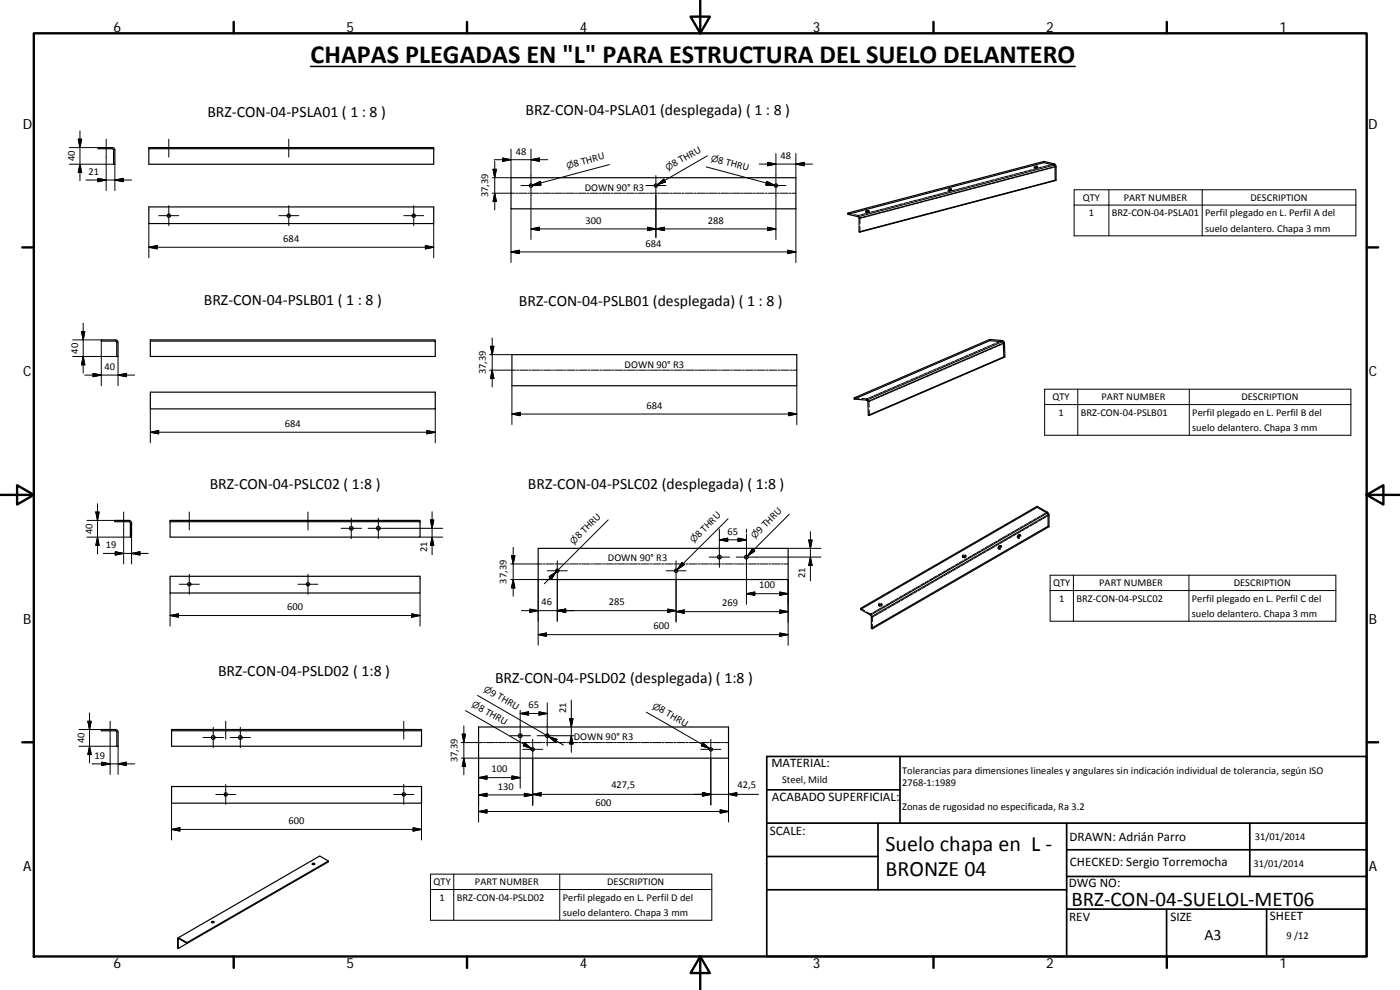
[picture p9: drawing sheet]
<svg xmlns="http://www.w3.org/2000/svg" width="420mm" height="297mm" viewBox="0 0 420 297" stroke-linecap="round" stroke-linejoin="round" font-family="sans-serif">
<g fill="none" stroke="#000" stroke-width=".36">
<path d="M29.5 44.3h4.2l.5 .2 .3 .5v4.3h-.4l-.1-4.6-4.5-.1zM44.7 44.6h85.5M44.7 44.6v4.7h85.5v-4.7M44.7 44.6v-.3h85.5v.3M153.4 53.3h85.5v9.4h-85.5zM284.6 57.1h1zM310.5 50.2h.1a.42 .42 0 0 1 .4-.2 .42 .42 0 0 1 .3 .4h-.7zM313.3 48.8l3.3 .9 .1 4.4M313.3 48.8v-.4l-58.8 15.5v.4M313.3 48.8l-58.8 15.5M313.3 48.4l3.4 .9 .2 .7v4.1l-58.8 15.5h-.3v-4.4l-3.3-.9M316.9 54.1l-59.1 15.5"/>
<path d="M44.7 62.1h85.5v5h-85.5zM259.8 63.6h1zM30.4 102h4.3l.5 .2 .2 .5v4.3h-.4l-.1-4.5-4.5-.2zM45.1 102.3v-.3h85.5v.3M45.1 102.3v4.7h85.5v-4.7M45.1 117.7h85.5v5h-85.5zM45.1 102.3h85.5M153.6 106.4h85.5v9.3h-85.5zM297 101.9l3.8 .3 .4 .2 .2 .6 .2 4.1-40.7 17.5h-.3l-.3-4.4-3.9-.5M297 102.2l4 .5 .3 4.4M297 102.2v-.3l-40.6 17.5v.3M297 102.2l-40.6 17.5"/>
<path d="M301.6 107.1l-41 17.5M34.5 156.1h4.2l.6 .3 .2 .5v4.3h-.4l-.1-4.6-4.5-.1zM51 156.5h75.1M51 156.5v-.4h75.1v.4M51 156.5v4.7h75.1v-4.7M311.3 152.2l3.2 1.9v3.8M311.3 152.2v-.3l-53 30.6v.3M311.3 152.2l-53 30.6M311.3 151.9l3.4 2.2 .1 3.9-53 30.7-.3-.2-.1-3.7-3.1-2M314.8 158l-.3-.1-53 30.6M51 172.9h75.1v5h-75.1zM161.5 164.5h75v9.4h-75z"/>
<path d="M288.9 166.8a.49 .49 0 0 1 .6-.1 .49 .49 0 0 1 .3 .5 .47 .47 0 0 1-.6 .1 .47 .47 0 0 1-.3-.5zM288.9 166.9h.9M299.8 163.8l.3-.2a.51 .51 0 0 1 .2 .7 .51 .51 0 0 1-.7 .2zM300.3 163.8l-.4 .4v.5M305.6 160.5l.2-.2a.5 .5 0 0 1 .2 .7 .5 .5 0 0 1-.7 .2zM306.1 160.5l-.4 .4-.1 .5M263.7 181.4h.9M263.8 181.4a.46 .46 0 0 1 .5-.1 .46 .46 0 0 1 .3 .4 .47 .47 0 0 1-.5 .2 .47 .47 0 0 1-.3-.5zM30.4 218.9h4.3l.5 .2 .2 .5v4.3h-.3l-.1-4.5-4.6-.1zM51.5 219.3v-.4h75v.4M51.5 219.3v4.6h75v-4.6M51.5 219.3h75"/>
<path d="M143.6 218.1h75v9.4h-75zM51.5 236h75v5h-75zM93.7 259.2v-.1a.36 .36 0 0 1 .5-.1 .36 .36 0 0 1 .2 .4h-.4zM93.7 259.4h.7M98.6 258.3l-2.7-1.4-42.5 24.5M63.5 276.5a.36 .36 0 0 1 .4-.1 .36 .36 0 0 1 .2 .4 .38 .38 0 0 1-.4 .1 .38 .38 0 0 1-.2-.4zM63.5 276.8h.7M53.4 281.5l.2-.1 2.5 1.4v.3l-2.5-1.4-.1 2.9-.2-.1zM56.1 282.8l42.5-24.5v.3l-42.5 24.5M56.1 283.1l-2.6 1.5"/>
<circle cx="159.4" cy="55.7" r=".5"/>
<circle cx="196.8" cy="55.7" r=".5"/>
<circle cx="232.9" cy="55.7" r=".5"/>
<circle cx="50.7" cy="64.7" r=".5"/>
<circle cx="86.7" cy="64.7" r=".5"/>
<circle cx="124.2" cy="64.7" r=".5"/>
<circle cx="105.4" cy="158.5" r=".56"/>
<circle cx="113.6" cy="158.5" r=".56"/>
<circle cx="56.8" cy="175.3" r=".5"/>
<circle cx="92.4" cy="175.3" r=".49"/>
<circle cx="167.3" cy="171.3" r=".5"/>
<circle cx="202.9" cy="171.3" r=".5"/>
<circle cx="215.9" cy="167.2" r=".56"/>
<circle cx="224" cy="167.2" r=".56"/>
<circle cx="64" cy="221.3" r=".56"/>
<circle cx="67.7" cy="238.4" r=".5"/>
<circle cx="72.1" cy="221.3" r=".56"/>
<circle cx="121.2" cy="238.4" r=".5"/>
<circle cx="156.1" cy="220.7" r=".56"/>
<circle cx="159.9" cy="224.8" r=".5"/>
<circle cx="164.2" cy="220.7" r=".56"/>
<circle cx="213.3" cy="224.8" r=".5"/>
</g>
<g fill="none" stroke="#000" stroke-width=".3">
<path d="M24 39.3v15M20.8 44.3h8.7M20.8 49.3h13.3M23.5 41.8h1l-.5 2.5zM24 49.3l.5 2.5h-1zM25.8 54h13.7M29.3 53.5l2.6 .5-2.6 .5zM31.9 41.8v15.4M34.5 49.3v7.9M34.5 54l2.5-.5v1zM50.7 41.8v5.3M86.7 41.8v5.3"/>
<path d="M147.7 58h6.8M148 50.8h1l-.5 2.5zM148.3 47.9h16M148.5 48.3v14.7M148.5 58l.5 2.5h-1zM150.9 47.4l2.5 .5-2.5 .5zM153.4 44.7v8.6h-5.7M154.8 58h.6M155.7 58h2.4M156.3 55.7h6M158.4 58h.6M159.3 58h2.4"/>
<path d="M159.4 47.9l2.5-.5v1zM159.4 44.7v27.2M159.8 55.5l2.3-1.1 .3 1zM162 58h.5M162.8 58h2.4M165.5 58h.6M166.4 58h2.4M169.1 58h.6M170 58h2.3M172.7 58h.5M173.6 58h2.3M176.2 58h.6"/>
<path d="M177.1 58h2.4M179.8 58h.6M180.7 58h2.3M182.9 49.4l-23.1 6.1M183.3 58h.6M184.2 58h2.4M186.9 58h.6M187.8 58h2.3M190.5 58h.5M191.4 58h2.3M193.8 55.7h6.1M194 58h.6"/>
<path d="M194.9 58h2.4M196.8 52.7v18.5M197.3 55.4l1.9-1.7 .5 .9zM197.6 58h.6M198.5 58h2.4M201.2 58h.5M202 58h2.4M204.7 58h.6M205.6 58h2.4M208.3 58h.6M209.2 58h2.3M211.8 58h.6"/>
<path d="M212 50.1l20.4 5.4M212.3 46.8l-15 8.6M212.7 58h2.4M215.4 58h.6M216.3 58h2.4M219 58h.6M219.8 58h2.4M222.5 58h.6M223.4 58h2.4M226.1 58h.6M227 58h2.4M227.8 49.2h16"/>
<path d="M229.7 58h.5M229.9 55.7h5.9M230.1 54.4l2.3 1.1-2.6-.1zM230.3 48.7l2.6 .5-2.6 .5zM230.6 58h2.3M232.9 46.1v25.8M233.2 58h.6M234.1 58h2.4M236.8 58h.6M237.7 58h1.2M238.9 46.1v7.2M238.9 49.2l2.5-.5v1z"/>
<path d="M275.3 60l-1.1 .3M276.8 59.6l-1.2 .3M278.2 59.2l-1.1 .3M279.6 58.8l-1.1 .4M280.2 59.7l-1.2 .3M281.1 58.5l-1.2 .3M281.6 59.3l-1.1 .3M282.5 58.1l-1.1 .3M283.1 58.9l-1.2 .3M284 57.7l-1.2 .3M284.5 58.6l-1.2 .3M284.6 56.7v.1"/>
<path d="M284.6 57v.1M284.7 56.6l.9 .1-.5 .1M285.4 57.3l-1.2 .3M285.6 56.7v.1M285.6 57v.1M285.9 58.2l-1.1 .3M286.8 56.9l-1.1 .4M287.4 57.8l-1.2 .3M288.3 56.6l-1.2 .3M288.8 57.4l-1.2 .3M289.7 56.2l-1.2 .3M290.2 57l-1.1 .3"/>
<path d="M291.1 55.8l-1.1 .3M291.7 56.7l-1.2 .3M292.6 55.4l-1.2 .4M293.1 56.3l-1.1 .3M294 55.1l-1.1 .3M294.5 55.9l-1.1 .3M295.4 54.7l-1.1 .3M296 55.5l-1.2 .4M296.9 54.3l-1.2 .3M297.4 55.2l-1.1 .3M298.3 53.9l-1.2 .3M298.9 54.8l-1.2 .3"/>
<path d="M299.8 53.5l-1.2 .3M300.3 54.4l-1.2 .3M301.2 53.1l-1.2 .4M301.7 54l-1.1 .3M302.6 52.8l-1.1 .3M303.1 53.6l-1.1 .4M304 52.4l-1.1 .3M304.6 53.3l-1.1 .3M305.5 52l-1.2 .3M306 52.9l-1.1 .3M306.9 51.7l-1.1 .3M307.5 52.5l-1.2 .3"/>
<path d="M308.3 51.3l-1.1 .3M308.9 52.2l-1.1 .3M309.8 50.9l-1.2 .3M310.3 51.8l-1.1 .3M310.4 49.9v.1M310.4 50.2v.1M310.5 49.8h.1a.42 .42 0 0 1 .4-.1 .42 .42 0 0 1 .3 .3l-.4 .1M311.2 50.5l-1.1 .3M311.4 49.9v.1M311.4 50.2v.1M311.8 51.4l-1.2 .3M312.6 50.1l-1.1 .3"/>
<path d="M313.2 51l-1.1 .3M314.1 49.8l-1.1 .3M314.6 50.6l-1.1 .3M315.5 49.4l-1.1 .3M315.8 49.3l.6-.1v.3l-58.9 15.4M316.1 50.2l-1.2 .3M316.3 50.2l.6-.2-59 15.5M322.4 56.9h84.5v13.9h-84.5zM332.8 56.9v13.9M360.8 56.9v13.9M44.7 67.1v10.3M44.7 74.2l2.5-.5v1z"/>
<path d="M44.7 74.2h85.5M47.7 64.7h5.9M50.7 61.7v6M83.7 64.7h6M86.7 61.7v6M121.2 64.7h6M124.2 61.7v6M127.7 73.7l2.5 .5-2.5 .5zM130.2 67.1v10.3M153.4 75.6l2.4-.5v1zM153.4 75.6h85.5M153.4 62.7v16.1"/>
<path d="M159.4 68.7l2.5-.5v1zM159.4 68.7h73.5M194.3 68.2l2.5 .5-2.5 .5zM196.8 68.7l2.6-.5v1zM230.3 68.2l2.6 .5-2.6 .5zM236.4 75.1l2.5 .5-2.5 .5zM238.9 62.7v16.1M254.5 63.9l1.2 .3M256.3 64.4l1.2 .3M257.5 64.7l.4 .2M257.5 64.7v.1M258 65.5h.1"/>
<path d="M258 65.2l.1 .3M258.1 65.5v1.7M258.1 68v1.6M258.1 64.5l-.6 .2M258.7 65.4l-.6 .1M259.6 64.1l-1.2 .3M259.8 63.3v.1M259.8 63.5v.1M260 63.2h.8l-.5 .2M260.1 65l-1.2 .3M260.8 63.3v.1M260.8 63.5v.1"/>
<path d="M261 63.8l-1.2 .3M261.5 64.6l-1.1 .3M262.4 63.4l-1.1 .3M263 64.2l-1.2 .3M263.9 63l-1.2 .3M264.4 63.9l-1.1 .3M265.3 62.6l-1.2 .3M265.9 63.5l-1.2 .3M266.8 62.3l-1.2 .2M267.3 63.1l-1.2 .3M268.2 61.9l-1.2 .3M268.7 62.7l-1.1 .3"/>
<path d="M269.6 61.5l-1.2 .3M270.1 62.4l-1.1 .3M271 61.1l-1.1 .3M271.6 62l-1.2 .3M272.5 60.7l-1.2 .3M273 61.6l-1.1 .3M273.9 60.3l-1.1 .3M274.4 61.2l-1.1 .3M275.9 60.8l-1.1 .3M277.3 60.5l-1.1 .2M278.8 60.1l-1.2 .3M322.4 61.5h84.5"/>
<path d="M24.5 99.5h1l-.5 2.5zM25 97v15M21.8 107h13.2M21.8 102h8.6M25 107l.5 2.5h-1zM25.4 112.5h15M27.9 112l2.5 .5-2.5 .5zM30.4 102.3v13.4M35.4 112.5l2.5-.5v1zM35.4 107v8.7M146.9 111.1h7.9M146.9 106.4h6.7"/>
<path d="M147.2 103.9h1l-.5 2.5zM147.7 101.4v14.7M147.7 111.1l.5 2.5h-1zM153.6 115.7v11.7M155.1 111.1h.6M156 111.1h2.4M158.7 111.1h.6M159.6 111.1h2.3M162.3 111.1h.5M163.1 111.1h2.4M165.8 111.1h.6M166.7 111.1h2.4"/>
<path d="M169.4 111.1h.6M170.3 111.1h2.3M172.9 111.1h.6M173.8 111.1h2.4M176.5 111.1h.6M177.4 111.1h2.3M180.1 111.1h.6M180.9 111.1h2.4M183.6 111.1h.6M184.5 111.1h2.4M187.2 111.1h.6M188.1 111.1h2.3"/>
<path d="M190.7 111.1h.6M191.6 111.1h2.4M194.3 111.1h.6M195.2 111.1h2.4M197.9 111.1h.6M198.7 111.1h2.4M201.4 111.1h.6M202.3 111.1h2.4M205 111.1h.6M205.9 111.1h2.3M208.5 111.1h.7M209.4 111.1h2.4"/>
<path d="M212.1 111.1h.6M213 111.1h2.4M215.7 111.1h.6M216.6 111.1h2.3M219.3 111.1h.5M220.1 111.1h2.4M222.8 111.1h.6M223.7 111.1h2.4M226.4 111.1h.6M227.3 111.1h2.3M229.9 111.1h.6M230.8 111.1h2.4"/>
<path d="M233.5 111.1h.6M234.4 111.1h2.3M237.1 111.1h.6M237.9 111.1h1.2M239.1 115.7v11.7M256.4 119.4l1.5 .1M258.6 119.5l1.5 .2M260.1 119.7l.3 .1M260.1 119.7v.1M260.7 119.4l-.6 .3M262 118.9l-1.1 .5M262.7 119.7l-1.1 .4"/>
<path d="M263.4 118.3l-1.1 .5M264 119.1l-1 .4M264.7 117.7l-1.1 .5M265.4 118.5l-1.1 .5M266.1 117.1l-1.1 .5M266.8 117.9l-1.1 .5M267.4 116.5l-1.1 .5M268.1 117.3l-1.1 .5M268.8 116l-1.1 .4M269.5 116.7l-1.1 .5M270.1 115.4l-1 .4M270.8 116.1l-1.1 .5"/>
<path d="M271.5 114.8l-1.1 .5M272.2 115.6l-1.1 .5M272.8 114.2l-1 .5M273.5 115l-1.1 .5M274.2 113.6l-1.1 .5M274.9 114.4l-1.1 .5M275.6 113l-1.1 .5M276.2 113.8l-1 .5M276.9 112.4l-1.1 .5M277.6 113.2l-1.1 .5M278.3 111.9l-1.1 .4M279 112.6l-1.1 .5"/>
<path d="M279.6 111.3l-1.1 .5M280.3 112.1l-1.1 .4M281 110.7l-1.1 .5M281.7 111.5l-1.1 .5M282.3 110.1l-1 .5M283 110.9l-1.1 .5M283.7 109.5l-1.1 .5M284.4 110.3l-1.1 .5M285.1 108.9l-1.1 .5M285.7 109.7l-1 .5M286.4 108.4l-1.1 .4M287.1 109.1l-1.1 .5"/>
<path d="M287.7 107.8l-1 .4M288.4 108.6l-1.1 .4M289.1 107.2l-1.1 .5M289.8 108l-1.1 .5M290.5 106.6l-1.1 .5M291.2 107.4l-1.1 .5M291.8 106l-1 .5M292.5 106.8l-1.1 .5M293.2 105.4l-1.1 .5M293.9 106.2l-1.1 .5M294.5 104.8l-1.1 .5M295.2 105.7l-1.1 .4"/>
<path d="M295.9 104.3l-1.1 .5M296.6 105.1l-1.1 .4M297.3 103.7l-1.1 .5M297.9 104.5l-1 .4M298.6 103.1l-1.1 .5M299.3 103.9l-1.1 .5M300 102.5l-1.1 .5M300.2 102.4l.6-.2v.3l-40.7 17.4M300.6 103.3l-1 .5M300.9 103.2l.5-.2-.3-.1-40.5 17.6M313.5 116.8h91.9v13.8h-91.9zM323.5 116.8v13.8"/>
<path d="M356.9 116.8v13.8M45.1 129.7l2.5-.5v1zM45.1 129.7h85.5M45.1 122.7v10.2M128.1 129.2l2.5 .5-2.5 .5zM130.6 122.7v10.2M153.6 124.2l2.5-.5v1zM153.6 124.2h85.5M236.7 123.7l2.4 .5-2.4 .5zM260.7 120.5h.1M260.7 120.1l.1 .4M260.8 120.5v1.7"/>
<path d="M260.9 123v1.6M261.3 120.2l-.5 .3M313.5 121.4h91.9M26.1 156.1h8.4M28.8 153.6h.9l-.4 2.5zM29.3 151.2v15M37.1 153.6v15.6M56.8 153.6v5.4M92.4 153.6v5.4M102.4 158.5h6.1M105.4 155.5v6.1M110.5 158.5h22.4"/>
<path d="M113.5 155.5v6.1M129.2 156h1l-.5 2.5zM129.7 153.5v12.9M182.5 156l-15.6 15.6M215.9 158.8v11.4M218.5 155.6l-15.3 15.3M224 158.8v1M236.9 154.3l-12.5 12.5M243.2 159.5v14.8M304.5 159.3l-1.1 .6M305.8 158.6l-1.1 .6M306.3 159.5l-1 .6"/>
<path d="M307.1 157.8l-1.1 .6M307.6 158.8l-1.1 .5M308.3 157.1l-1 .6M308.9 158l-1.1 .6M309.6 156.3l-1 .6M310.2 157.3l-1.1 .6M310.9 155.6l-1 .6M311.5 156.5l-1.1 .6M312.2 154.9l-1 .5M312.7 155.8l-1 .6M313.5 154.1l-1 .6M313.8 153.9l.5-.2v.3l-53.1 30.5"/>
<path d="M314 155l-1 .6M314.3 154.9l.5-.3-.3-.2-52.9 30.7M26.1 161.2h13M29.3 161.2l.4 2.4h-.9zM34.6 165.5l2.5 .6-2.5 .4zM39.5 166.1l2.5-.6v1zM39.5 161.2v8M44.5 166.1h-13.5M51 177.9v10M53.8 175.3h6M56.8 172.3v6M89.4 175.3h6"/>
<path d="M92.4 172.3v6M126.1 177.9v10M126.1 161.2h6.8M129.7 161.2l.5 2.4h-1zM153.3 169.2h9.4M153.3 173.9h8.2v19.7M153.5 166.7h1l-.5 2.5zM154 164.2v14.7M154 173.9l.5 2.5h-1zM163 169.2h.6M163.9 169.2h2.4M164.2 171.3h6.1"/>
<path d="M164.8 173l2.1-1.4-1.4 2.1zM166.6 169.2h.6M167.2 168.3v18.1M167.5 169.2h2.3M167.6 170.9l-4.2 4.3M170.1 169.2h.6M171 169.2h2.4M173.7 169.2h.6M174.6 169.2h2.4M177.3 169.2h.6M178.2 169.2h2.4M180.9 169.2h.6"/>
<path d="M181.7 169.2h2.4M184.4 169.2h.6M185.3 169.2h2.4M188 169.2h.6M188.9 169.2h2.4M191.5 169.2h.7M192.5 169.2h2.3M195.1 169.2h.6M196 169.2h2.4M198.7 169.2h.6M199.6 169.2h2.4M199.9 171.3h6"/>
<path d="M202.3 169.2h.6M202.9 168.3v18.4M203.2 169.2h2.4M204.6 168.8l.7 .7-2.1 1.4zM205.9 169.2h.5M206.7 169.2h2.4M209.4 169.2h.6M210.3 169.2h2.4M212.8 167.2h6.1M213 169.2h.6M213.9 169.2h2.4M215.9 162l2.5-.5v1z"/>
<path d="M215.9 162h8.1M216.6 169.2h.6M217.5 169.2h2.3M220.1 169.2h.6M221 169.2h2.4M221.5 161.5l2.5 .5-2.5 .5zM223.7 169.2h.6M224 160.2v21.1M224 178.1l2.5-.5v1zM224 178.1h12.5M224.6 169.2h2.4M225.8 164.6l.7 .8-2.1 1.4z"/>
<path d="M227.3 169.2h.6M228.2 169.2h2.4M230.9 169.2h.5M231.7 169.2h2.4M234 177.6l2.5 .5-2.5 .5zM234.4 169.2h.6M235.3 169.2h1.2M236.5 164.5h9.9M236.5 173.9v19.7M242.7 162.1h1l-.5 2.4zM243.2 167.2l.5 2.5h-1zM246.4 167.2h-25.5"/>
<path d="M269.5 179.5l-1 .6M270.8 178.7l-1 .6M271.4 179.7l-1.1 .6M272.1 178l-1 .6M272.7 178.9l-1.1 .6M273.4 177.2l-1 .6M273.9 178.2l-1 .6M274.7 176.5l-1 .6M275.2 177.4l-1 .6M276 175.8l-1 .5M276.5 176.7l-1 .6M277.3 175l-1 .6"/>
<path d="M277.8 175.9l-1 .6M278.6 174.3l-1 .6M279.1 175.2l-1 .6M279.9 173.5l-1.1 .6M280.4 174.4l-1 .6M281.2 172.8l-1.1 .6M281.7 173.7l-1 .6M282.5 172l-1.1 .6M283 172.9l-1 .6M283.8 171.3l-1.1 .6M284.3 172.2l-1 .6M285.1 170.5l-1.1 .6"/>
<path d="M285.6 171.5l-1 .5M286.4 169.8l-1.1 .6M286.9 170.7l-1.1 .6M287.6 169l-1 .6M288.2 169.9l-1.1 .7M288.9 166.7v.1M288.9 166.9v.1M288.9 168.3l-1 .6M289.1 166.5l-.2 .4M289.5 169.2l-1.1 .6M289.6 166.5l.2 .4M289.9 166.7v.1"/>
<path d="M289.9 166.9v.1M290.2 167.5l-1 .6M290.8 168.5l-1.1 .6M291.5 166.8l-1 .6M292 167.7l-1 .6M292.8 166.1l-1 .5M293.3 167l-1 .6M294.1 165.3l-1 .6M294.6 166.2l-1 .6M295.4 164.5l-1 .6M295.9 165.5l-1 .6M296.7 163.8l-1.1 .6"/>
<path d="M297.2 164.7l-1 .6M298 163.1l-1 .6M298.5 164l-1 .6M299.3 162.3l-1.1 .6M299.7 164.7h.1M299.8 163.2l-1 .6M299.9 164.8h.1M299.9 164.7h.4M300.3 163.7h.1M300.3 163.8l.3 .1v.3M300.4 163.8h.1M300.6 161.6l-1.1 .6"/>
<path d="M301.1 162.5l-1 .6M301.9 160.8l-1.1 .6M302.4 161.7l-1 .6M303.2 160.1l-1.1 .6M303.7 161l-1 .6M305 160.2l-1 .6M305.4 161.3l.1 .1M305.6 161.4l.1 .1M305.6 161.4h.5M306 160.4h.1M306.1 160.5l.3 .4M306.2 160.5h.1"/>
<path d="M315.2 172.6h85.7v13.8h-85.7zM315.2 177.2h85.7M322.1 172.6v13.8M356.8 172.6v13.8M51 184.7l2.6-.5v1zM51 184.7h75.1M123.6 184.2l2.5 .5-2.5 .5zM156.5 183.2h46.4M159 182.8l2.5 .4-2.5 .5zM161.5 190.4l2.5-.5v1zM161.5 190.4h75M167.2 183.2l2.6-.4v.9z"/>
<path d="M200.4 182.8l2.5 .4-2.5 .5zM202.9 183.5l2.5-.5v1zM202.9 183.5h33.6M234 183l2.5 .5-2.5 .5zM234 189.9l2.5 .5-2.5 .5zM258.3 182.5l1.1 .7M260.1 183.6l1.1 .7M261.2 184.3l.3 .2M261.2 184.3v.1M261.7 185.1l.1 .1M261.7 184.8l.1 .4M261.8 184l-.6 .3"/>
<path d="M261.8 185.2v1.4M261.8 187.3v1.4M262.3 184.9l-.5 .3M263.1 183.2l-1.1 .6M263.6 184.2l-1 .5M263.7 181.3v.1M263.7 181.5v.1M263.9 181l-.2 .4M264.4 182.5l-1.1 .6M264.4 181l.2 .4M264.7 181.3v.1M264.7 181.5v.1"/>
<path d="M264.9 183.4l-1 .6M265.7 181.7l-1.1 .6M266.2 182.6l-1.1 .7M266.9 181l-1 .6M267.5 181.9l-1.1 .6M268.2 180.2l-1 .6M268.8 181.1l-1.1 .7M270.1 180.4l-1.1 .6M23.7 218.9h6.7M26.4 216.4h1l-.5 2.5zM26.9 213.9v15M33.1 216.4v16"/>
<path d="M64 218.2v6.1M67.7 216.4v5.4M72.1 218.2v6.1M121.2 216.4v5.4M139.2 217.8v14.7M139.7 213.2l19.8 11.4M143.3 208.7l21.4 12.3M156.1 213.1v23.4M156.1 214.1l2.5-.5v1zM156.1 214.1h8.1M161.8 213.6l2.4 .5-2.4 .5zM164.2 210.9v12.9"/>
<path d="M171 215.6h1l-.5 2.5zM171.5 210.1v15.6M194 213.7l18.9 10.9M23.7 223.9h11.4M26.9 223.9l.5 2.5h-1zM27.6 229.2h12.8M30.6 228.7l2.5 .5-2.5 .5zM35.4 223.9v8.5M35.4 229.2l2.5-.5v1zM60.9 221.3h6.2M64.8 238.4h5.9M67.7 235.4v6"/>
<path d="M69.1 221.3h6.1M118.2 238.4h6M121.2 235.4v6M138.4 222.8h6.4M138.4 227.5h5.2v19.2M138.7 220.3h1l-.5 2.5zM139.2 227.5l.5 2.5h-1zM143.6 238.5l2.5-.5v1zM143.6 233.3l2.5-.5v1zM143.6 238.5h16.3M143.6 233.3h12.5M145.1 222.8h.6"/>
<path d="M146 222.8h2.4M148.7 222.8h.6M149.6 222.8h2.4M152.3 222.8h.6M153.1 220.7h6.1M153.2 222.8h2.3M153.6 232.8l2.5 .5-2.5 .5zM155.8 222.8h.6M156.7 222.8h2.4M156.9 224.8h6M157.4 238l2.5 .5-2.5 .5zM157.5 222.9l2 1.7-2.5-.8z"/>
<path d="M159.4 222.8h.6M159.9 238.3l2.5-.5v1zM159.9 238.3h67.8M159.9 221.8v19.9M160.3 222.8h2.4M161.2 220.7h11M163 222.8h.6M163.8 220.5l.9 .5M163.9 222.8h2.4M164.7 221l4.4 2.5M164.7 221l2.4 .8-.4 .9zM166.5 222.8h.6"/>
<path d="M167.4 222.8h2.4M170.1 222.8h.6M171 222.8h2.4M171.5 220.7l.5 2.5h-1zM173.7 222.8h.6M174.6 222.8h2.3M177.3 222.8h.6M178.1 222.8h2.4M180.8 222.8h.6M181.7 222.8h2.4M184.4 222.8h.6M185.3 222.8h2.4"/>
<path d="M188 222.8h.6M188.9 222.8h2.4M191.5 222.8h.6M192.4 222.8h2.4M195.1 222.8h.6M196 222.8h2.4M198.7 222.8h.6M199.6 222.8h2.4M202.3 222.8h.6M203.2 222.8h2.3M205.8 222.8h.6M206.7 222.8h2.4"/>
<path d="M209.4 222.8h.6M210.3 222.8h2.4M210.3 224.8h6M210.8 237.8l2.5 .5-2.5 .5zM211 222.9l1.9 1.7-2.4-.8zM213 222.8h.6M213.3 221.8v19.7M213.9 222.8h2.3M216.5 222.8h.6M217.4 222.8h1.2M218.6 227.5v19.2M218.6 238.3l2.5-.5v1z"/>
<path d="M51.5 241v11M51.5 248.9l2.5-.6v1.1zM51.5 248.9h75M124 248.3l2.5 .6-2.5 .5zM126.5 241v11M143.6 243.5l2.5-.5v1zM143.6 243.5h75M216.1 243l2.5 .5-2.5 .5zM129.2 262.3h84.4v13.8h-84.4zM129.2 266.9h84.4M136.2 262.3v13.8M168 262.3v13.8"/>
</g>
<g fill="none" stroke="#000" stroke-width=".71">
<path d="M10.1 10h400.1v277h-400.1zM70.1 6.6v3.4M140.2 6.6v3.4M207.3 5h5.8l-2.9 5zM210.2 0v10M280.2 6.6v3.4M350.2 6.6v3.4M6.7 74.2h3.4M410.2 74.2h3.4M.2 148.5h9.9M5.1 145.6l5 2.9-5 2.9zM410.2 148.5l5-2.9v5.8z"/>
<path d="M410.2 148.5h9.9M6.7 222.7h3.4M410.2 222.7h3.4M70.1 287v3.4M140.2 287v3.4M210.2 287l2.9 5h-5.8zM210.2 287v10M280.2 287v3.4M350.2 287v3.4"/>
</g>
<g fill="none" stroke="#000" stroke-width=".51">
<path d="M230.1 237h40M270.1 227v20M410.2 227h-180.1v60h180v-60M230.1 257h33.4M230.1 247h180M263.5 247v20M320.1 255h90M320.1 247v40M375.1 247v16M230.1 267h90M320.1 272.8h90M320.1 263h90"/>
<path d="M350.1 272.8v14.2M380.1 272.8v14.2"/>
</g>
<path d="M93.2 19.9h229.5" fill="none" stroke="#000" stroke-width=".46"/>
<g fill="#000" stroke="#000" stroke-width=".3">
<path d="M23.5 41.8h1l-.5 2.5zM24 49.3l.5 2.5h-1zM29.3 53.5l2.6 .5-2.6 .5zM34.5 54l2.5-.5v1zM148 50.8h1l-.5 2.5zM150.9 47.4l2.5 .5-2.5 .5zM159.4 47.9l2.5-.5v1zM159.8 55.5l2.3-1.1 .3 1zM197.3 55.4l1.9-1.7 .5 .9zM230.1 54.4l2.3 1.1-2.6-.1zM230.3 48.7l2.6 .5-2.6 .5zM238.9 49.2l2.5-.5v1z"/>
<path d="M44.7 74.2l2.5-.5v1zM127.7 73.7l2.5 .5-2.5 .5zM148.5 58l.5 2.5h-1zM153.4 75.6l2.4-.5v1zM159.4 68.7l2.5-.5v1zM194.3 68.2l2.5 .5-2.5 .5zM196.8 68.7l2.6-.5v1zM230.3 68.2l2.6 .5-2.6 .5zM236.4 75.1l2.5 .5-2.5 .5zM24.5 99.5h1l-.5 2.5zM25 107l.5 2.5h-1zM27.9 112l2.5 .5-2.5 .5z"/>
<path d="M35.4 112.5l2.5-.5v1zM147.2 103.9h1l-.5 2.5zM147.7 111.1l.5 2.5h-1zM45.1 129.7l2.5-.5v1zM128.1 129.2l2.5 .5-2.5 .5zM153.6 124.2l2.5-.5v1zM236.7 123.7l2.4 .5-2.4 .5zM28.8 153.6h.9l-.4 2.5zM129.2 156h1l-.5 2.5zM29.3 161.2l.4 2.4h-.9zM34.6 165.5l2.5 .6-2.5 .4zM39.5 166.1l2.5-.6v1z"/>
<path d="M129.7 161.2l.5 2.4h-1zM153.5 166.7h1l-.5 2.5zM154 173.9l.5 2.5h-1zM164.8 173l2.1-1.4-1.4 2.1zM204.6 168.8l.7 .7-2.1 1.4zM215.9 162l2.5-.5v1zM221.5 161.5l2.5 .5-2.5 .5zM225.8 164.6l.7 .8-2.1 1.4zM224 178.1l2.5-.5v1zM234 177.6l2.5 .5-2.5 .5zM242.7 162.1h1l-.5 2.4zM243.2 167.2l.5 2.5h-1z"/>
<path d="M51 184.7l2.6-.5v1zM123.6 184.2l2.5 .5-2.5 .5zM159 182.8l2.5 .4-2.5 .5zM161.5 190.4l2.5-.5v1zM167.2 183.2l2.6-.4v.9zM200.4 182.8l2.5 .4-2.5 .5zM202.9 183.5l2.5-.5v1zM234 183l2.5 .5-2.5 .5zM234 189.9l2.5 .5-2.5 .5zM26.4 216.4h1l-.5 2.5zM156.1 214.1l2.5-.5v1zM161.8 213.6l2.4 .5-2.4 .5z"/>
<path d="M171 215.6h1l-.5 2.5zM26.9 223.9l.5 2.5h-1zM30.6 228.7l2.5 .5-2.5 .5zM35.4 229.2l2.5-.5v1zM138.7 220.3h1l-.5 2.5zM139.2 227.5l.5 2.5h-1zM143.6 238.5l2.5-.5v1zM143.6 233.3l2.5-.5v1zM153.6 232.8l2.5 .5-2.5 .5zM157.5 222.9l2 1.7-2.5-.8zM157.4 238l2.5 .5-2.5 .5zM159.9 238.3l2.5-.5v1z"/>
<path d="M164.7 221l2.4 .8-.4 .9zM171.5 220.7l.5 2.5h-1zM211 222.9l1.9 1.7-2.4-.8zM210.8 237.8l2.5 .5-2.5 .5zM218.6 238.3l2.5-.5v1zM51.5 248.9l2.5-.6v1.1zM124 248.3l2.5 .6-2.5 .5zM143.6 243.5l2.5-.5v1zM216.1 243l2.5 .5-2.5 .5z"/>
</g>
<text font-size="7.9" x="93.2" y="18.8">CHAPAS PLEGADAS EN &quot;L&quot; PARA ESTRUCTURA DEL SUELO DELANTERO</text>
<g font-size="6.6">
<text x="265.8" y="255.2">Suelo chapa en L ‐</text>
<text x="265.8" y="262.8">BRONZE 04</text>
</g>
<text font-size="6.3" x="321.5" y="271.9">BRZ‐CON‐04‐SUELOL‐MET06</text>
<g font-size="4.7">
<text x="62.3" y="35.2">BRZ‐CON‐04‐PSLA01 ( 1 : 8 )</text>
<text x="157.7" y="34.6">BRZ‐CON‐04‐PSLA01 (desplegada) ( 1 : 8 )</text>
<text x="61.2" y="91.4">BRZ‐CON‐04‐PSLB01 ( 1 : 8 )</text>
<text x="155.7" y="91.8">BRZ‐CON‐04‐PSLB01 (desplegada) ( 1 : 8 )</text>
<text x="63" y="146.8">BRZ‐CON‐04‐PSLC02 ( 1:8 )</text>
<text x="158.4" y="146.6">BRZ‐CON‐04‐PSLC02 (desplegada) ( 1:8 )</text>
<text x="65.4" y="202.9">BRZ‐CON‐04‐PSLD02 ( 1:8 )</text>
<text x="148.6" y="204.8">BRZ‐CON‐04‐PSLD02 (desplegada) ( 1:8 )</text>
<text x="361.5" y="282">A3</text>
</g>
<g font-size="4.2">
<text x="34" y="9.6">6</text>
<text x="104" y="9.6">5</text>
<text x="174" y="9.6">4</text>
<text x="244" y="9.6">3</text>
<text x="314" y="9.6">2</text>
<text x="384" y="9.6">1</text>
<text x="6.8" y="38.7">D</text>
<text x="410.6" y="38.7">D</text>
<text x="7" y="112.9">C</text>
<text x="410.8" y="112.9">C</text>
<text x="7" y="187.1">B</text>
<text x="410.8" y="187.1">B</text>
<text x="7" y="261.3">A</text>
<text x="410.8" y="261.3">A</text>
<text x="34" y="290.4">6</text>
<text x="104" y="290.4">5</text>
<text x="174" y="290.4">4</text>
<text x="244" y="290.4">3</text>
<text x="314" y="290.4">2</text>
<text x="384" y="290.4">1</text>
</g>
<g font-size="3.9">
<text x="231.5" y="230.3">MATERIAL:</text>
<text x="231.6" y="240.4">ACABADO SUPERFICIAL:</text>
<text x="231.1" y="250.6">SCALE:</text>
<text x="321" y="252.2">DRAWN: Adrián Parro</text>
<text x="321.1" y="259.9">CHECKED: Sergio Torremocha</text>
<text x="320.8" y="266.2">DWG NO:</text>
<text x="381.1" y="275.9">SHEET</text>
<text x="320.9" y="276.2">REV</text>
<text x="351.2" y="276.3">SIZE</text>
</g>
<g font-size="3.1">
<text x="154.8" y="46.4">48</text>
<text x="234.3" y="47.7">48</text>
<text x="22.4" y="48.4" transform="rotate(-90 22.4 48.4)">40</text>
<text x="26.6" y="52.5">21</text>
<text x="172.5" y="50.1" transform="rotate(-15 172.5 50.1)">8 THRU</text>
<text x="202.3" y="50.2" transform="rotate(-30 202.3 50.2)">8 THRU</text>
<text x="215.4" y="48.9" transform="rotate(15 215.4 48.9)">8 THRU</text>
<text x="146.5" y="59.2" transform="rotate(-90 146.5 59.2)">37,39</text>
<text x="175.5" y="57.2">DOWN 90° R3</text>
<text x="325" y="60.3">QTY</text>
<text x="326.8" y="64.9">1</text>
<text x="333.7" y="64.9">BRZ‐CON‐04‐PSLA01</text>
<text x="337.2" y="60.2">PART NUMBER</text>
<text x="361.7" y="64.9">Perfil plegado en L. Perfil A del</text>
<text x="375.3" y="60.3">DESCRIPTION</text>
<text x="175.7" y="67.1">300</text>
<text x="212.4" y="67.1">288</text>
<text x="361.7" y="69.5">suelo delantero. Chapa 3 mm</text>
<text x="85" y="72.6">684</text>
<text x="193.7" y="74">684</text>
<text x="23.4" y="106.1" transform="rotate(-90 23.4 106.1)">40</text>
<text x="31.3" y="111">40</text>
<text x="145.8" y="112.3" transform="rotate(-90 145.8 112.3)">37,39</text>
<text x="187.5" y="110.3">DOWN 90° R3</text>
<text x="194" y="122.7">684</text>
<text x="315.9" y="120.1">QTY</text>
<text x="317.7" y="124.7">1</text>
<text x="324.3" y="124.7">BRZ‐CON‐04‐PSLB01</text>
<text x="330.6" y="120.1">PART NUMBER</text>
<text x="357.8" y="124.8">Perfil plegado en L. Perfil B del</text>
<text x="372.6" y="120.1">DESCRIPTION</text>
<text x="85.5" y="128.1">684</text>
<text x="357.8" y="129.4">suelo delantero. Chapa 3 mm</text>
<text x="27.7" y="160.2" transform="rotate(-90 27.7 160.2)">40</text>
<text x="173.9" y="161.8" transform="rotate(-45 173.9 161.8)">8 THRU</text>
<text x="209.8" y="161.5" transform="rotate(-45 209.8 161.5)">8 THRU</text>
<text x="218.3" y="160.4">65</text>
<text x="228.2" y="160.1" transform="rotate(-45 228.2 160.1)">9 THRU</text>
<text x="31.8" y="164.5">19</text>
<text x="128.2" y="165.7" transform="rotate(-90 128.2 165.7)">21</text>
<text x="182.4" y="168.4">DOWN 90° R3</text>
<text x="241.7" y="173.5" transform="rotate(-90 241.7 173.5)">21</text>
<text x="152.1" y="175.1" transform="rotate(-90 152.1 175.1)">37,39</text>
<text x="227.8" y="176.6">100</text>
<text x="316" y="175.9">QTY</text>
<text x="329.9" y="175.9">PART NUMBER</text>
<text x="370.3" y="175.9">DESCRIPTION</text>
<text x="86.2" y="183.1">600</text>
<text x="162.5" y="181.7">46</text>
<text x="182.7" y="181.7">285</text>
<text x="216.7" y="181.9">269</text>
<text x="317.8" y="180.5">1</text>
<text x="323" y="180.5">BRZ‐CON‐04‐PSLC02</text>
<text x="357.7" y="185.2">suelo delantero. Chapa 3 mm</text>
<text x="357.7" y="180.6">Perfil plegado en L. Perfil C del</text>
<text x="196.2" y="188.9">600</text>
<text x="146.9" y="208.4" transform="rotate(30 146.9 208.4)">9 THRU</text>
<text x="143.4" y="212.9" transform="rotate(30 143.4 212.9)">8 THRU</text>
<text x="158.6" y="212.5">65</text>
<text x="170" y="214" transform="rotate(-90 170 214)">21</text>
<text x="197.6" y="213.4" transform="rotate(30 197.6 213.4)">8 THRU</text>
<text x="172.2" y="222">DOWN 90° R3</text>
<text x="25.3" y="223" transform="rotate(-90 25.3 223)">40</text>
<text x="28.4" y="227.6">19</text>
<text x="137.3" y="228.7" transform="rotate(-90 137.3 228.7)">37,39</text>
<text x="147.5" y="231.7">100</text>
<text x="270.7" y="232.2">Tolerancias para dimensiones lineales y angulares sin indicación individual de tolerancia, según ISO</text>
<text x="149.4" y="236.9">130</text>
<text x="183.5" y="236.4">427,5</text>
<text x="221.3" y="236.4">42,5</text>
<text x="234.7" y="234.9">Steel, Mild</text>
<text x="270.7" y="235.8">2768‐1:1989</text>
<text x="178.8" y="241.9">600</text>
<text x="270.7" y="243">Zonas de rugosidad no especificada, Ra 3.2</text>
<text x="86.6" y="247.3">600</text>
<text x="376.6" y="252">31/01/2014</text>
<text x="376.2" y="260.1">31/01/2014</text>
<text x="130.1" y="265.6">QTY</text>
<text x="142.5" y="265.6">PART NUMBER</text>
<text x="182.2" y="265.6">DESCRIPTION</text>
<text x="131.9" y="270.2">1</text>
<text x="137.1" y="270.2">BRZ‐CON‐04‐PSLD02</text>
<text x="168.9" y="270.2">Perfil plegado en L. Perfil D del</text>
<text x="168.9" y="274.9">suelo delantero. Chapa 3 mm</text>
<text x="386" y="281.6">9 /12</text>
</g>
<g font-size="2.6">
<text x="170.3" y="50.7" transform="rotate(-15 170.3 50.7)">⌀</text>
<text x="200.4" y="51.3" transform="rotate(-30 200.4 51.3)">⌀</text>
<text x="213.2" y="48.3" transform="rotate(15 213.2 48.3)">⌀</text>
<text x="226.6" y="161.7" transform="rotate(-45 226.6 161.7)">⌀</text>
<text x="172.2" y="163.4" transform="rotate(-45 172.2 163.4)">⌀</text>
<text x="208.2" y="163.1" transform="rotate(-45 208.2 163.1)">⌀</text>
<text x="145" y="207.3" transform="rotate(30 145 207.3)">⌀</text>
<text x="141.4" y="211.8" transform="rotate(30 141.4 211.8)">⌀</text>
<text x="195.7" y="212.3" transform="rotate(30 195.7 212.3)">⌀</text>
</g>
</svg>
